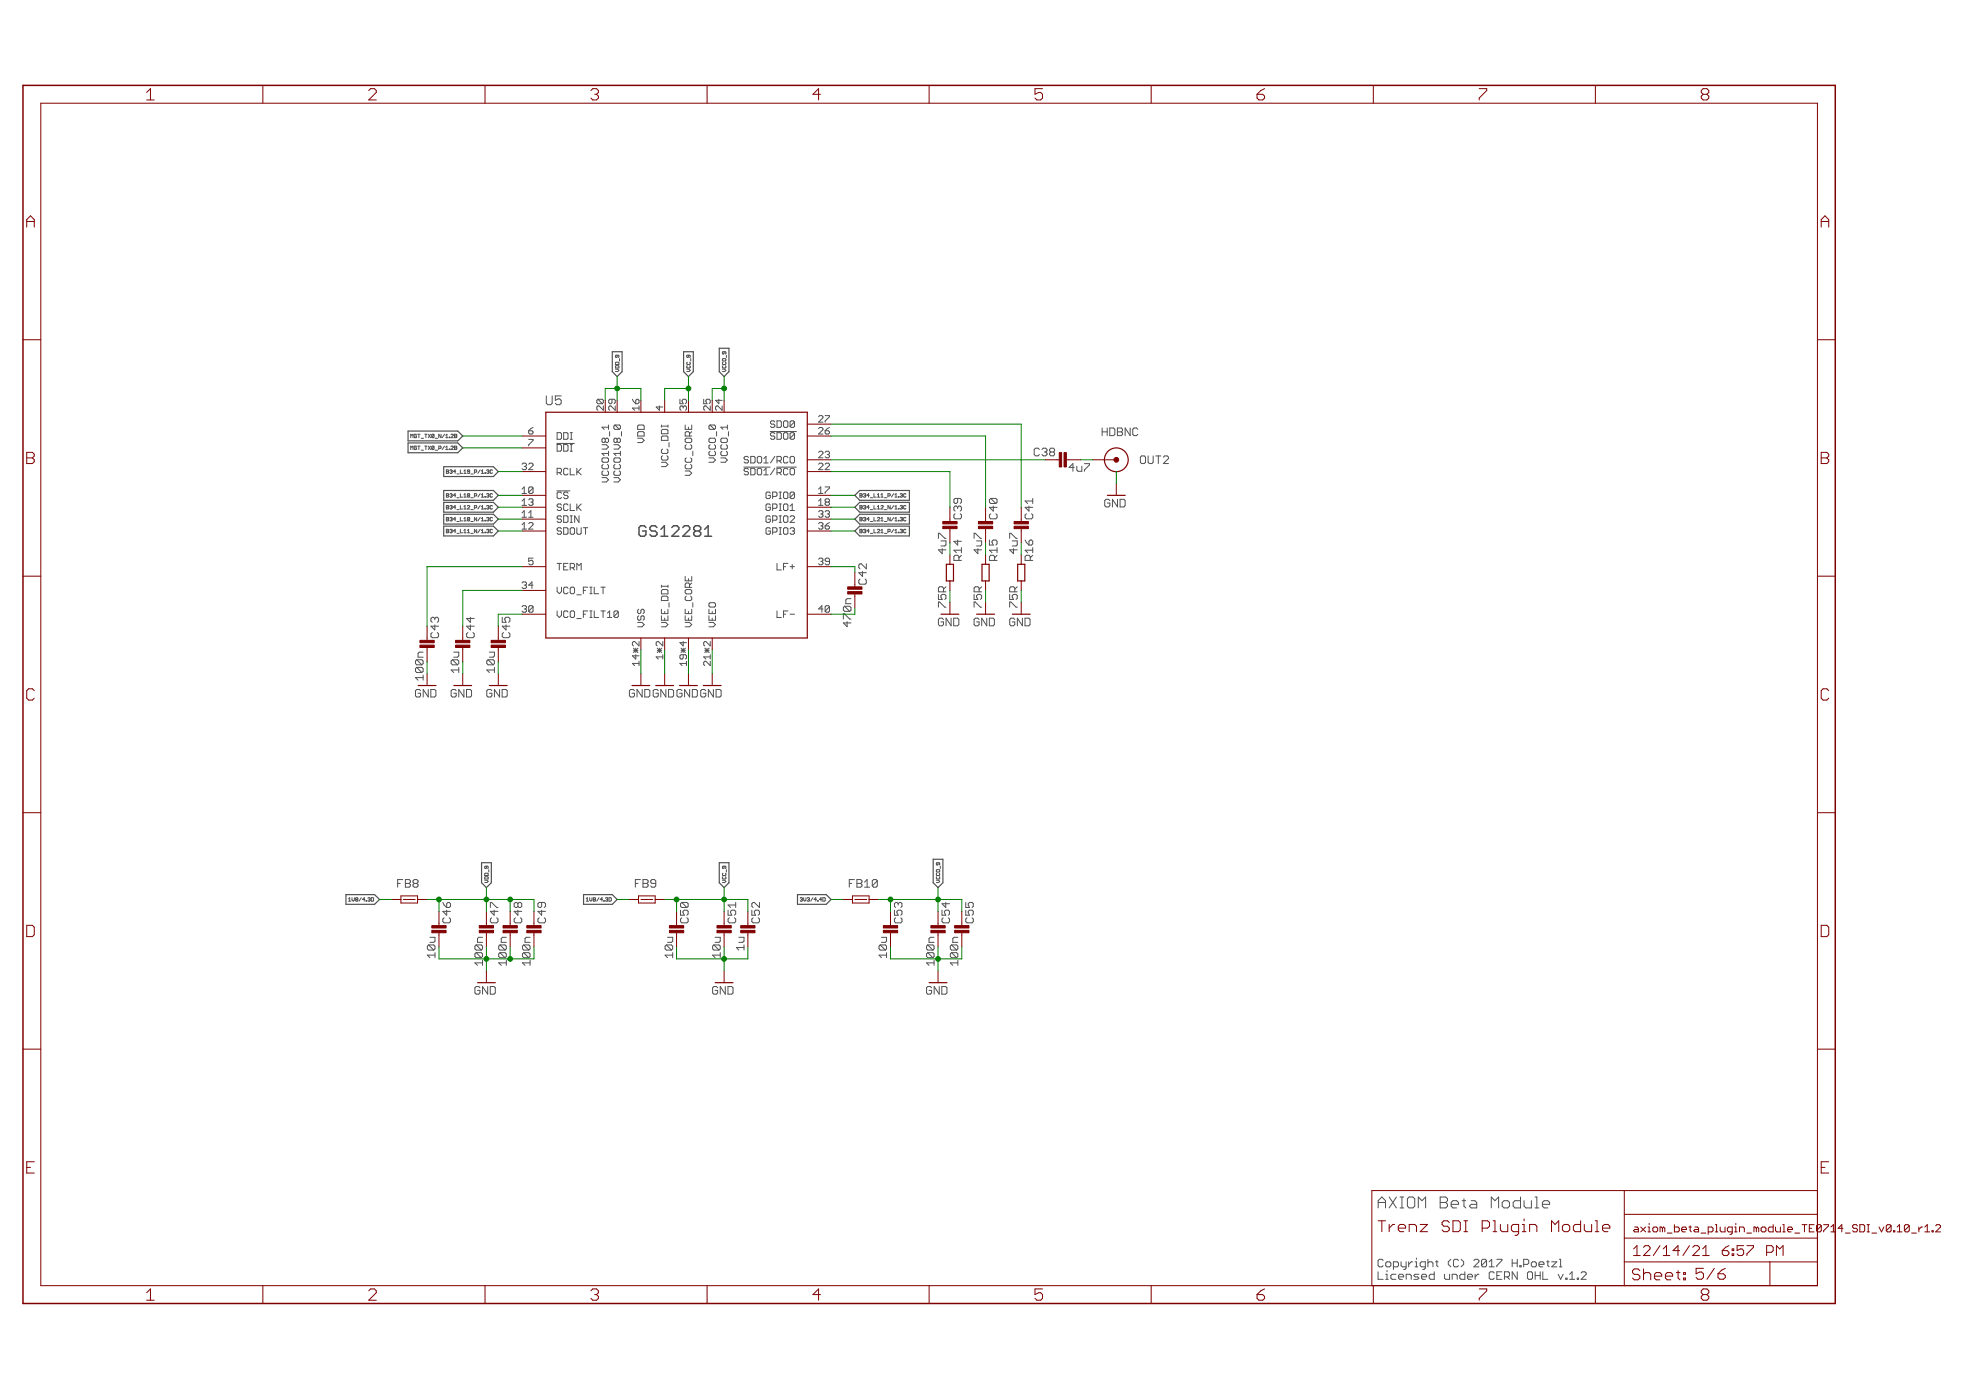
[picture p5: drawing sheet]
<svg xmlns="http://www.w3.org/2000/svg" width="420mm" height="297mm" viewBox="0 0 420 297" stroke-linecap="round" stroke-linejoin="round" font-family="sans-serif">
<g fill="none" stroke="#505050" stroke-width=".21">
<path d="M119 94.8h3.7M159 99.8h5.6M159 98.7l.3 .2M159.3 97.5l-.3 .3 .3 .4M164.6 92.2h5.6M166 99.8h4.2M130 102.5l-.4 .5h-.9M132.6 102.5l-.5 .5h-.9M147.8 101.1l-.4 .5h-1M159 101.2l.3 .3M159.3 100.1l-.3 .2 .3 .5M193.5 108l.1 .2"/>
<path d="M193.5 105.5l.1 .1M193.5 110.6l.1 .1M193.5 113.1l.1 .1M193.6 108.6l-.1 .2M193.6 106.1l-.1 .1M193.6 111.2l-.1 .1M193.6 113.7l-.1 .2M338.2 271.8h.5l.3 .2v.3l-1.1 1.1h1.1"/>
</g>
<g fill="none" stroke="#505050" stroke-width=".25">
<path d="M130.9 75.2h2v4.2l-1 1.1-1-1.1zM146.1 75.2h2.1v4.2l-1.1 1.1-1-1.1zM153.7 74.4h2.1v5l-1.1 1.1-1-1.1zM87.2 92.1h10.6l1.1 1.1-1.1 1h-10.6zM87.2 94.7h10.6l1.1 1-1.1 1.1h-10.6zM94.8 99.7h10.7l1 1.1-1 1h-10.7zM94.8 107.4h10.7l1 1-1 1.1h-10.7zM94.8 112.4h10.7l1 1.1-1 1h-10.7zM94.8 104.8h10.7l1 1.1-1 1h-10.7zM94.8 109.9h10.7l1 1-1 1.1h-10.7zM183.7 107.4h10.7v2.1h-10.7l-1-1.1zM183.7 104.8h10.7v2.1h-10.7l-1-1z"/>
<path d="M183.7 109.9h10.7v2.1h-10.7l-1-1.1zM183.7 112.4h10.7v2.1h-10.7l-1-1zM73.9 191.2h6.2l1 1-1 1.1h-6.2zM102.9 184.4h2.1v4.2l-1.1 1.1-1-1.1zM124.7 191.2h6.2l1 1-1 1.1h-6.2zM153.7 184.4h2.1v4.2l-1.1 1.1-1-1.1zM170.4 191.2h6.2l1 1-1 1.1h-6.2zM199.4 183.6h2.1v5l-1 1.1-1.1-1.1z"/>
</g>
<g fill="none" stroke="#800000" stroke-width=".21">
<path d="M56.2 18.2v3.9M103.7 18.2v3.9M151.1 18.2v3.9M198.6 18.2v3.9M246 18.2v3.9M293.5 18.2v3.9M341 18.2v3.9M8.7 22.1h379.7v252.6h-379.7zM4.9 72.6h3.8M388.4 72.6h3.8M111.6 93.2h5M111.6 95.7h5"/>
<path d="M142 85.6v2.5M172.5 93.2h5.1M172.5 90.6h5.1M172.5 98.3h5.1M225.9 98.3h.5M233.5 98.3h5.1M111.6 105.9h5M111.6 100.8h5M111.6 113.5h5M111.6 108.4h5M111.6 110.9h5M172.5 105.9h5.1"/>
<path d="M172.5 100.8h5.1M172.5 113.5h5.1M172.5 108.4h5.1M172.5 110.9h5.1M203 113v3M203 118.6v2M210.6 113v3M210.6 118.6v2M218.2 113v3M218.2 118.6v2M238.6 103.3v2.6M4.9 123.1h3.8"/>
<path d="M91.3 138.4v3M98.9 138.4v3M106.5 138.4v3M111.6 121.1h5M111.6 131.3h5M111.6 126.2h5M172.5 121.1h5.1M172.5 131.3h5.1M182.7 126.9v3.1M203 124.1v2.1M203 128.7v2.6M210.6 124.1v2.1"/>
<path d="M210.6 128.7v2.6M218.2 124.1v2.1M218.2 128.7v2.6M388.4 123.1h3.8M91.3 144v2.5M98.9 144v2.5M106.5 144v2.5M137 144v2.5M142 144v2.5M147.1 144v2.5M152.2 144v2.5M4.9 173.7h3.8"/>
<path d="M388.4 173.7h3.8M83.7 192.2h2M85.7 191.5h3.5v1.5h-3.5zM86.2 192.2h2.5M89.2 192.2h2.1M93.8 199.3v3.1M103.9 199.3v3.1M109 199.3v3.1M114.1 199.3v3.1M134.4 192.2h2.1M136.5 191.5h3.5v1.5h-3.5zM137 192.2h2.5"/>
<path d="M140 192.2h2M144.6 199.3v3.1M154.7 199.3v3.1M159.8 199.3v3.1M180.1 192.2h2.1M182.2 191.5h3.5v1.5h-3.5zM182.7 192.2h2.5M185.7 192.2h2.1M190.3 199.3v3.1M200.5 199.3v3.1M205.5 199.3v3.1M103.9 207.5v2.5"/>
<path d="M154.7 207.5v2.5M200.5 207.5v2.5M4.9 224.2h3.8M388.4 224.2h3.8M347.1 254.4v20.3M347.1 259.5h41.3M388.4 254.4h-95.2v20.3M56.2 274.7v3.9M103.7 274.7v3.9M151.1 274.7v3.9M198.6 274.7v3.9M246 274.7v3.9"/>
<path d="M293.5 274.7v3.9M341 274.7v3.9M347.1 269.7h41.3M347.1 264.6h41.3M378.2 269.7v5M380.3 266.9l.8-.7v2.1M414.4 261.7l.3 .3v.2l-1 1h1"/>
</g>
<path d="M4.9 18.2h387.3v260.4h-387.3z" fill="none" stroke="#800000" stroke-width=".32"/>
<g fill="none" stroke="#800000" stroke-width=".25">
<path d="M116.6 88.1h55.9v48.2h-55.9zM202.2 120.6h1.6v3.5h-1.6zM209.9 120.6h1.5v3.5h-1.5zM217.5 120.6h1.5v3.5h-1.5z"/>
<circle cx="238.6" cy="98.3" r="2.54"/>
</g>
<g fill="#800000" stroke="#800000" stroke-width=".21">
<path d="M181.2 126.4h3v.5h-3z"/>
<path d="M181.2 125.4h3v.5h-3z"/>
<path d="M105 137.9h3v.5h-3z"/>
<path d="M105 136.8h3v.6h-3z"/>
<path d="M97.4 137.9h3v.5h-3z"/>
<path d="M97.4 136.8h3v.6h-3z"/>
<path d="M89.7 137.9h3.1v.5h-3.1z"/>
<path d="M89.7 136.8h3.1v.6h-3.1z"/>
<path d="M201.5 112.5h3v.5h-3z"/>
<path d="M201.5 111.4h3v.6h-3z"/>
<path d="M216.7 112.5h3.1v.5h-3.1z"/>
<path d="M216.7 111.4h3.1v.6h-3.1z"/>
<path d="M209.1 112.5h3.1v.5h-3.1z"/>
<path d="M209.1 111.4h3.1v.6h-3.1z"/>
<path d="M227.4 96.7h.5v3.1h-.5z"/>
<path d="M226.4 96.7h.5v3.1h-.5z"/>
<path d="M198.9 198.8h3.1v.5h-3.1z"/>
<path d="M198.9 197.8h3.1v.5h-3.1z"/>
<path d="M204 198.8h3.1v.5h-3.1z"/>
<path d="M204 197.8h3.1v.5h-3.1z"/>
<path d="M188.8 198.8h3v.5h-3z"/>
<path d="M188.8 197.8h3v.5h-3z"/>
<path d="M153.2 198.8h3.1v.5h-3.1z"/>
<path d="M153.2 197.8h3.1v.5h-3.1z"/>
<path d="M158.3 198.8h3.1v.5h-3.1z"/>
<path d="M158.3 197.8h3.1v.5h-3.1z"/>
<path d="M143.1 198.8h3v.5h-3z"/>
<path d="M143.1 197.8h3v.5h-3z"/>
<path d="M102.4 198.8h3.1v.5h-3.1z"/>
<path d="M102.4 197.8h3.1v.5h-3.1z"/>
<path d="M107.5 198.8h3.1v.5h-3.1z"/>
<path d="M107.5 197.8h3.1v.5h-3.1z"/>
<path d="M92.3 198.8h3v.5h-3z"/>
<path d="M92.3 197.8h3v.5h-3z"/>
<path d="M112.6 198.8h3v.5h-3z"/>
<path d="M112.6 197.8h3v.5h-3z"/>
</g>
<circle cx="238.6" cy="98.3" r=".51" fill="#800000" stroke="#800000" stroke-width=".21"/>
<g fill="none" stroke="#008000" stroke-width=".21">
<path d="M98.9 93.2h12.7M98.9 95.7h12.7M129.3 85.6v-2.6h7.7v2.6M131.9 80.5v5.1M147.1 80.5v5.1M147.1 83h-5.1v2.6M154.7 83h-2.5v2.6M154.7 80.5v5.1M177.6 93.2h33v15.2M177.6 90.6h40.6v17.8M177.6 98.3h45.7M230.9 98.3h2.6"/>
<path d="M106.5 100.8h5.1M106.5 108.4h5.1M106.5 113.5h5.1M106.5 110.9h5.1M106.5 105.9h5.1M177.6 100.8h25.4v7.6M177.6 108.4h5.1M177.6 113.5h5.1M177.6 110.9h5.1M177.6 105.9h5.1M238.6 100.8v2.5M106.5 131.3h5.1"/>
<path d="M111.6 126.2h-12.7v7.6M111.6 121.1h-20.3v12.7M137 138.9v5.1M142 138.9v5.1M147.1 138.9v5.1M152.2 138.9v5.1M177.6 121.1h5.1M182.7 130v1.3h-5.1M203 126.2v2.5M210.6 126.2v2.5M218.2 126.2v2.5M91.3 141.4v2.6"/>
<path d="M98.9 141.4v2.6M106.5 141.4v2.6M81.1 192.2h2.6M91.3 192.2h22.8M103.9 189.7v2.5M131.9 192.2h2.5M142 192.2h17.8M154.7 189.7v2.5M177.6 192.2h2.5M187.8 192.2h17.7M200.5 189.7v2.5M93.8 202.4v2.5h20.3v-2.5"/>
<path d="M103.9 202.4v5.1M109 202.4v2.5M144.6 202.4v2.5h15.2v-2.5M154.7 202.4v5.1M190.3 202.4v2.5h15.2v-2.5M200.5 202.4v5.1"/>
</g>
<g fill="#008000" stroke="#008000" stroke-width=".21">
<circle cx="200.5" cy="204.9" r=".51"/>
<circle cx="154.7" cy="204.9" r=".51"/>
<circle cx="103.9" cy="204.9" r=".51"/>
<circle cx="109" cy="204.9" r=".51"/>
<circle cx="131.9" cy="83" r=".51"/>
<circle cx="103.9" cy="192.2" r=".51"/>
<circle cx="93.8" cy="192.2" r=".51"/>
<circle cx="109" cy="192.2" r=".51"/>
<circle cx="147.1" cy="83" r=".51"/>
<circle cx="154.7" cy="192.2" r=".51"/>
<circle cx="144.6" cy="192.2" r=".51"/>
<circle cx="154.7" cy="83" r=".51"/>
<circle cx="200.5" cy="192.2" r=".51"/>
<circle cx="190.3" cy="192.2" r=".51"/>
</g>
<g font-size="3.7" fill="#800000">
<text x="31.1" y="21.4">1</text>
<text x="78.6" y="21.4">2</text>
<text x="126.1" y="21.4">3</text>
<text x="173.5" y="21.4">4</text>
<text x="221" y="21.4">5</text>
<text x="268.4" y="21.4">6</text>
<text x="315.9" y="21.4">7</text>
<text x="363.4" y="21.4">8</text>
<text x="5.5" y="48.6">A</text>
<text x="389" y="48.6">A</text>
<text x="5.5" y="99.2">B</text>
<text x="389" y="99.2">B</text>
<text x="5.5" y="149.7">C</text>
<text x="389" y="149.7">C</text>
<text x="5.5" y="200.2">D</text>
<text x="389" y="200.2">D</text>
<text x="5.5" y="250.8">E</text>
<text x="389" y="250.8">E</text>
<text x="31.1" y="277.9">1</text>
<text x="78.6" y="277.9">2</text>
<text x="126.1" y="277.9">3</text>
<text x="173.5" y="277.9">4</text>
<text x="221" y="277.9">5</text>
<text x="268.4" y="277.9">6</text>
<text x="315.9" y="277.9">7</text>
<text x="363.4" y="277.9">8</text>
</g>
<g font-size="3.6" fill="#505050">
<text x="136.8" y="114.8">GS12281</text>
<text x="294.2" y="258.2">AXIOM Beta Module</text>
</g>
<g font-size="3.6" fill="#800000">
<text x="294.2" y="263.3">Trenz SDI Plugin Module</text>
<text x="348.6" y="273.6">Sheet: 5/6</text>
</g>
<g font-size="3.2" fill="#800000">
<text x="348.8" y="268.4">12/14/21</text>
<text x="366.4" y="268.4">6:57 PM</text>
</g>
<text font-size="2.9" fill="#505050" x="116.4" y="86.6">U5</text>
<g font-size="2.5" fill="#505050">
<text x="235.9" y="93.2">HDBNC</text>
<text x="243.4" y="99.1">OUT2</text>
<text x="202" y="118" transform="rotate(-90 202 118)">4u7</text>
<text x="209.7" y="118" transform="rotate(-90 209.7 118)">4u7</text>
<text x="217.3" y="118" transform="rotate(-90 217.3 118)">4u7</text>
<text x="202" y="129.4" transform="rotate(-90 202 129.4)">75R</text>
<text x="209.7" y="129.4" transform="rotate(-90 209.7 129.4)">75R</text>
<text x="217.3" y="129.4" transform="rotate(-90 217.3 129.4)">75R</text>
<text x="181.7" y="133.5" transform="rotate(-90 181.7 133.5)">470n</text>
<text x="97.9" y="143.4" transform="rotate(-90 97.9 143.4)">10u</text>
<text x="105.5" y="143.4" transform="rotate(-90 105.5 143.4)">10u</text>
<text x="90.3" y="144.9" transform="rotate(-90 90.3 144.9)">100n</text>
<text x="84.7" y="189.7">FB8</text>
<text x="135.5" y="189.7">FB9</text>
<text x="181.2" y="189.7">FB10</text>
<text x="158.9" y="202.8" transform="rotate(-90 158.9 202.8)">1u</text>
<text x="92.8" y="204.3" transform="rotate(-90 92.8 204.3)">10u</text>
<text x="103" y="205.8" transform="rotate(-90 103 205.8)">1</text>
<text x="103" y="204.3" transform="rotate(-90 103 204.3)">00n</text>
<text x="108.1" y="205.8" transform="rotate(-90 108.1 205.8)">1</text>
<text x="108.1" y="204.3" transform="rotate(-90 108.1 204.3)">00n</text>
<text x="113.1" y="205.8" transform="rotate(-90 113.1 205.8)">1</text>
<text x="113.1" y="204.3" transform="rotate(-90 113.1 204.3)">00n</text>
<text x="143.6" y="204.3" transform="rotate(-90 143.6 204.3)">10u</text>
<text x="153.8" y="204.3" transform="rotate(-90 153.8 204.3)">10u</text>
<text x="189.3" y="204.3" transform="rotate(-90 189.3 204.3)">10u</text>
<text x="199.5" y="205.8" transform="rotate(-90 199.5 205.8)">1</text>
<text x="199.5" y="204.3" transform="rotate(-90 199.5 204.3)">00n</text>
<text x="204.6" y="205.8" transform="rotate(-90 204.6 205.8)">1</text>
<text x="204.6" y="204.3" transform="rotate(-90 204.6 204.3)">00n</text>
<text x="294.2" y="270.8">Copyright (C) 2017 H.Poetzl</text>
<text x="294.2" y="273.5">Licensed under CERN OHL v.1.2</text>
</g>
<g font-size="2.5" fill="#800000">
<text x="221.1" y="97.5">C38</text>
<text x="228.2" y="100.8">4u7</text>
<text x="205.3" y="110.9" transform="rotate(-90 205.3 110.9)">C39</text>
<text x="213" y="110.9" transform="rotate(-90 213 110.9)">C40</text>
<text x="220.6" y="110.9" transform="rotate(-90 220.6 110.9)">C41</text>
<text x="235.8" y="108.4">GND</text>
<text x="93.6" y="136.3" transform="rotate(-90 93.6 136.3)">C43</text>
<text x="101.2" y="136.3" transform="rotate(-90 101.2 136.3)">C44</text>
<text x="200.3" y="133.8">GND</text>
<text x="207.9" y="133.8">GND</text>
<text x="215.5" y="133.8">GND</text>
<text x="88.5" y="149">GND</text>
<text x="96.1" y="149">GND</text>
<text x="103.7" y="149">GND</text>
<text x="134.2" y="149">GND GND GND GND</text>
<text x="101.2" y="212.5">GND</text>
<text x="152" y="212.5">GND</text>
<text x="197.7" y="212.5">GND</text>
</g>
<g font-size="2.5" fill="#008000">
<text x="205.3" y="119.8" transform="rotate(-90 205.3 119.8)">R14</text>
<text x="213" y="119.8" transform="rotate(-90 213 119.8)">R15</text>
<text x="220.6" y="119.8" transform="rotate(-90 220.6 119.8)">R16</text>
<text x="185" y="124.9" transform="rotate(-90 185 124.9)">C42</text>
<text x="108.8" y="136.3" transform="rotate(-90 108.8 136.3)">C45</text>
<text x="96.1" y="197.3" transform="rotate(-90 96.1 197.3)">C46</text>
<text x="106.3" y="197.3" transform="rotate(-90 106.3 197.3)">C47</text>
<text x="111.4" y="197.3" transform="rotate(-90 111.4 197.3)">C48</text>
<text x="116.4" y="197.3" transform="rotate(-90 116.4 197.3)">C49</text>
<text x="146.9" y="197.3" transform="rotate(-90 146.9 197.3)">C50</text>
<text x="157.1" y="197.3" transform="rotate(-90 157.1 197.3)">C51</text>
<text x="162.2" y="197.3" transform="rotate(-90 162.2 197.3)">C52</text>
<text x="192.6" y="197.3" transform="rotate(-90 192.6 197.3)">C53</text>
<text x="202.8" y="197.3" transform="rotate(-90 202.8 197.3)">C54</text>
<text x="207.9" y="197.3" transform="rotate(-90 207.9 197.3)">C55</text>
</g>
<g font-size="2.3" fill="#800000">
<text x="348.8" y="263.3">axiom_beta_plugin_module_TE0</text>
<text x="388.5" y="263.3">714</text>
<text x="392.8" y="263.3">_SDI_v0.10_r1.2</text>
</g>
<g font-size="2.1" fill="#505050">
<text x="128.8" y="87.7" transform="rotate(-90 128.8 87.7)">20</text>
<text x="141.5" y="87.7" transform="rotate(-90 141.5 87.7)">4</text>
<text x="112.8" y="92.8">6</text>
<text x="112.8" y="95.4">7</text>
<text x="118.8" y="93.9">DDI</text>
<text x="137.5" y="94.3" transform="rotate(-90 137.5 94.3)">VDD</text>
<text x="164.8" y="93.9">SDO0</text>
<text x="164.8" y="91.4">SDO0</text>
<text x="174.7" y="92.8">26</text>
<text x="174.7" y="90.3">27</text>
<text x="111.5" y="100.4">32</text>
<text x="118.8" y="96.5">DDI</text>
<text x="118.8" y="101.5">RCLK</text>
<text x="142.6" y="99.5" transform="rotate(-90 142.6 99.5)">VCC_DDI</text>
<text x="147.7" y="100.8" transform="rotate(-90 147.7 100.8)">VCC_CORE</text>
<text x="152.8" y="98.2" transform="rotate(-90 152.8 98.2)">VCCO_0</text>
<text x="155.3" y="98.2" transform="rotate(-90 155.3 98.2)">VCCO_1</text>
<text x="159.7" y="99">SDO1/RCO</text>
<text x="159.7" y="101.5">SDO1/RCO</text>
<text x="174.7" y="97.9">23</text>
<text x="174.7" y="100.4">22</text>
<text x="111.5" y="105.5">10</text>
<text x="118.8" y="106.6">CS</text>
<text x="129.9" y="102" transform="rotate(-90 129.9 102)">VCCO1V8_1</text>
<text x="132.4" y="102" transform="rotate(-90 132.4 102)">VCCO1V8_0</text>
<text x="163.5" y="106.6">GPIO0</text>
<text x="174.7" y="105.5">17</text>
<text x="111.5" y="110.6">11</text>
<text x="111.5" y="113.1">12</text>
<text x="111.5" y="108">13</text>
<text x="118.8" y="111.7">SDIN</text>
<text x="118.8" y="109.2">SCLK</text>
<text x="163.5" y="109.2">GPIO1</text>
<text x="163.5" y="111.7">GPIO2</text>
<text x="174.7" y="113.1">36</text>
<text x="174.7" y="108">18</text>
<text x="174.7" y="110.6">33</text>
<text x="118.8" y="114.2">SDOUT</text>
<text x="163.5" y="114.2">GPIO3</text>
<text x="111.5" y="125.8">34</text>
<text x="112.8" y="120.7">5</text>
<text x="118.8" y="121.9">TERM</text>
<text x="166.1" y="121.9">LF+</text>
<text x="174.7" y="120.7">39</text>
<text x="111.5" y="130.9">30</text>
<text x="118.8" y="126.9">VCO_FILT</text>
<text x="174.7" y="130.9">40</text>
<text x="118.8" y="132">VCO_FILT10</text>
<text x="137.5" y="134" transform="rotate(-90 137.5 134)">VSS</text>
<text x="142.6" y="134" transform="rotate(-90 142.6 134)">VEE_DDI</text>
<text x="147.7" y="134" transform="rotate(-90 147.7 134)">VEE_CORE</text>
<text x="152.8" y="134" transform="rotate(-90 152.8 134)">VEEO</text>
<text x="166.1" y="132">LF-</text>
</g>
<g font-size="2.1" fill="#800000">
<text x="131.3" y="87.7" transform="rotate(-90 131.3 87.7)">29</text>
<text x="136.4" y="87.7" transform="rotate(-90 136.4 87.7)">16</text>
<text x="146.6" y="87.7" transform="rotate(-90 146.6 87.7)">35</text>
<text x="151.6" y="87.7" transform="rotate(-90 151.6 87.7)">25</text>
<text x="154.2" y="87.7" transform="rotate(-90 154.2 87.7)">24</text>
<text x="136.4" y="141.9" transform="rotate(-90 136.4 141.9)">14*2</text>
<text x="141.5" y="140.6" transform="rotate(-90 141.5 140.6)">1*2</text>
<text x="146.6" y="141.9" transform="rotate(-90 146.6 141.9)">19*4</text>
<text x="151.6" y="141.9" transform="rotate(-90 151.6 141.9)">21*2</text>
</g>
<g font-size="1.1" fill="#505050">
<text x="132.1" y="79.4" transform="rotate(-90 132.1 79.4)">VDD_9</text>
<text x="147.3" y="79.4" transform="rotate(-90 147.3 79.4)">VCC_9</text>
<text x="155" y="79.4" transform="rotate(-90 155 79.4)">VCCO_9</text>
<text x="87.8" y="93.6">MGT_TX0_N/1.2B</text>
<text x="87.8" y="96.1">MGT_TX0_P/1.2B</text>
<text x="95.5" y="101.2">B34_L19_P/1.3C</text>
<text x="95.5" y="106.3">B34_L10_P/1.3C</text>
<text x="183.5" y="106.3">B34_L11_P/1.3C</text>
<text x="95.5" y="113.9">B34_L11_N/1.3C</text>
<text x="95.5" y="111.3">B34_L10_N/1.3C</text>
<text x="95.5" y="108.8">B34_L12_P/1.3C</text>
<text x="183.5" y="108.8">B34_L12_N/1.3C</text>
<text x="183.5" y="111.3">B34_L21_N/1.3C</text>
<text x="183.5" y="113.9">B34_L21_P/1.3C</text>
<text x="104.2" y="188.6" transform="rotate(-90 104.2 188.6)">VDD_9</text>
<text x="155" y="188.6" transform="rotate(-90 155 188.6)">VCC_9</text>
<text x="200.7" y="188.6" transform="rotate(-90 200.7 188.6)">VCCO_9</text>
<text x="74.3" y="192.6">1V8/4.3D</text>
<text x="125.1" y="192.6">1V8/4.3D</text>
<text x="170.8" y="192.6">3V3/4.4D</text>
</g>
</svg>
